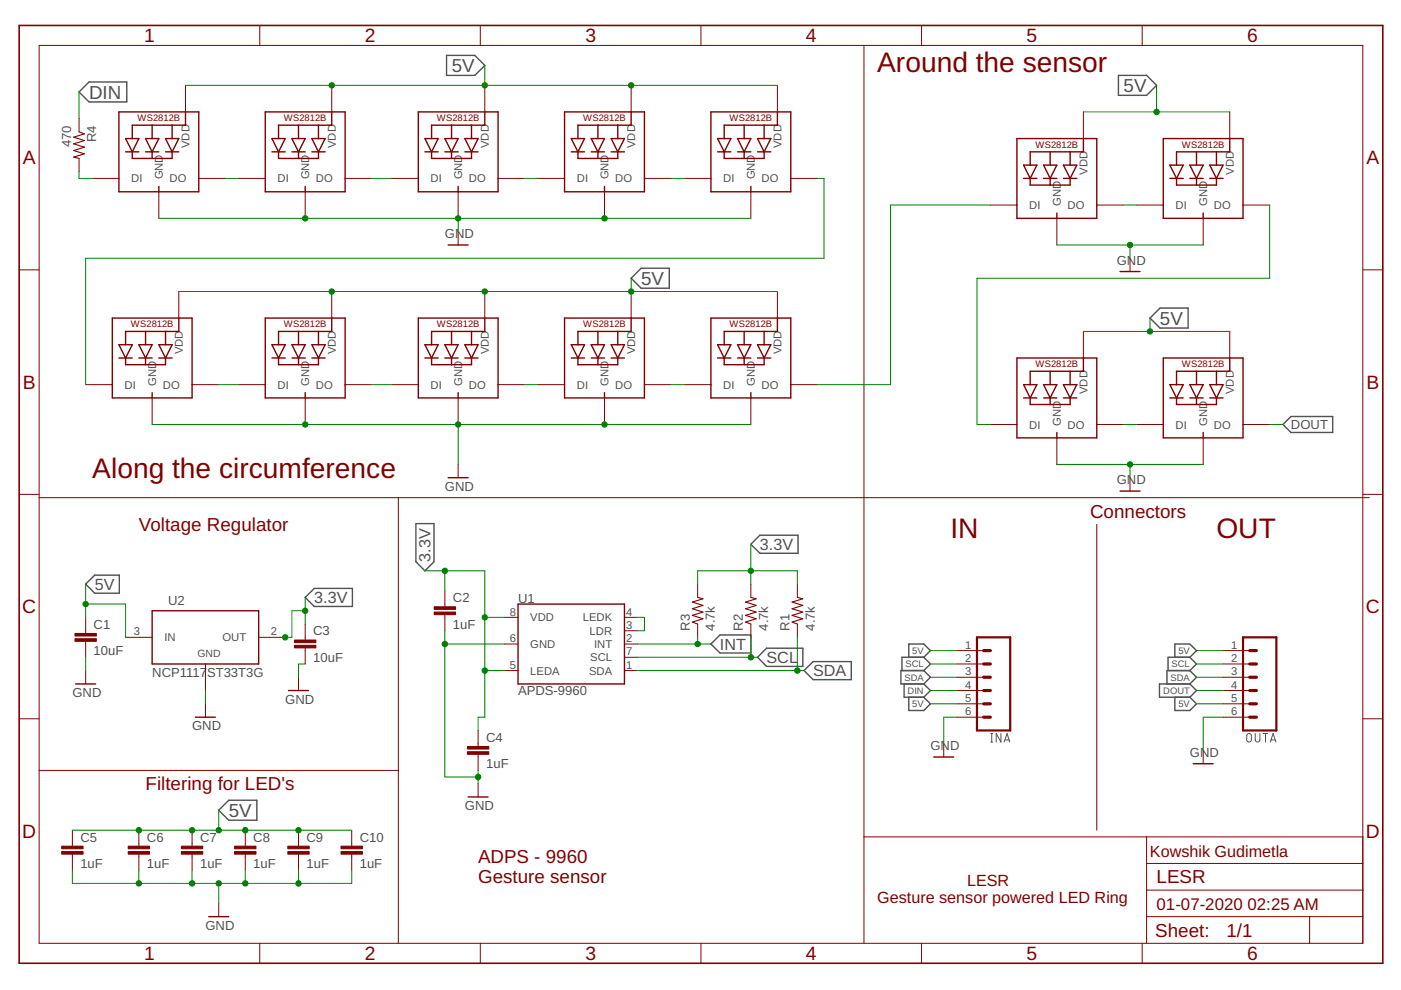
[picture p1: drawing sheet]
<svg xmlns="http://www.w3.org/2000/svg" width="297mm" height="210mm" viewBox="0 0 297 210" stroke-linecap="round" stroke-linejoin="round" font-family="sans-serif">
<path d="M210.1 157.3h.4M210.1 155.5h.4M210.3 155.5v1.8M212.2 155.5v1.8l-1-1.8v1.8M212.9 157.3l.6-1.8 .6 1.8M213.1 156.9h.9M264.4 155.7l.3-.2 .5 .2 .1 1.1a.5 .5 0 0 1-.5 .5 .5 .5 0 0 1-.5-.5zM266.1 155.5v1.3a.5 .5 0 0 0 .5 .5 .5 .5 0 0 0 .5-.5v-1.3M267.8 155.5h1M268.3 155.5v1.8M269.3 157.3l.6-1.8 .6 1.8M269.5 156.9h.9" fill="none" stroke="#505050" stroke-width=".21"/>
<g fill="none" stroke="#505050" stroke-width=".3">
<path d="M16.8 19.5l2.1-2.1h8v4.2h-8zM94.7 11.7h6l2.1 2.2-2.1 2.1h-6zM237.1 16h6l2.1 2.1-2.1 2.1h-6zM133.8 59l2.1-2.1h6v4.2h-6zM243.8 67.4l2.1-2.1h6v4.3h-6zM273.7 88.3h8.9v3.4h-8.9l-1.7-1.7zM88.2 111h3.8v8.1l-1.9 1.9-1.9-1.9zM159.2 115.4l1.9-1.9h8.1v3.8h-8.1zM18.2 123.8l1.9-1.9h5.2v3.9h-5.2zM64.7 126.7l1.9-1.9h8.1v3.8h-8.1zM150.7 136.5l2-1.9h6.5v3.9h-6.5zM162.5 137.4h7.7v3.9h-7.7l-1.9-1.9z"/>
<path d="M192.7 139.4v-2.9h3.2l1.4 1.4-1.4 1.5M195.9 139.4h-4.7v2.8M195.9 139.4l1.4 1.4-1.4 1.4M249.1 139.4v-2.9h3.2l1.4 1.4-1.4 1.5M252.3 139.4h-4.7v2.8M252.3 139.4l1.4 1.4-1.4 1.4M170.5 142.2l1.9-1.9h8.1v3.8h-8.1zM191.7 145v2.8h4.2M192.7 147.8v2.8h3.2l1.4-1.4-1.4-1.4M195.9 142.2l1.4 1.4-1.4 1.4M195.9 142.2h-4.9v2.8h4.9M195.9 145l1.4 1.4-1.4 1.4"/>
<path d="M249.1 147.8v2.8h3.2l1.4-1.4-1.4-1.4M252.3 145h-6.5v2.8h6.5M252.3 142.2h-4.9v2.8M252.3 142.2l1.4 1.4-1.4 1.4M252.3 145l1.4 1.4-1.4 1.4M46.4 171.8l2.1-2.1h6v4.2h-6z"/>
</g>
<g fill="none" stroke="#800000" stroke-width=".21">
<path d="M8.3 9.6h280.6v190.4h-280.6zM39.3 18.1v5.6M55.1 5.4v4.2M70.3 18.1v5.6M101.8 5.4v4.2M102.8 18.1v5.6M133.8 18.1v5.6M148.6 5.4v4.2M164.8 18.1v5.6M183.2 9.6v190.4M195.4 5.4v4.2M242.2 5.4v4.2"/>
<path d="M16.8 25.1v2.9M16.8 33.6v2.8M19.6 37.8h5.6M42.1 37.8h5.7M50.6 37.8h5.6M73.2 37.8h5.6M83 37.8h5.7M105.6 37.8h5.7M114.1 37.8h5.6M136.6 37.8h5.7M145.1 37.8h5.6M167.7 37.8h5.6"/>
<path d="M229.7 23.7v5.7M260.7 23.7v5.7M4.1 57.2h4.2M33.7 40.7v5.6M64.7 40.7v5.6M97.1 40.7v5.6M97.1 49.1v2.8M128.2 40.7v5.6M159.2 40.7v5.6M210 43.5h5.6M224.1 46.3v5.6M232.5 43.5h5.7"/>
<path d="M239.6 54.8v2.8M241 43.5h5.6M255.1 46.3v5.6M263.5 43.5h5.7M288.9 57.2h4.3M37.9 61.8v5.6M70.3 61.8v5.6M102.8 61.8v5.6M133.8 61.8v5.6M164.8 61.8v5.6M229.7 70.3v5.6M260.7 70.3v5.6"/>
<path d="M18.2 81.6h5.6M32.3 84.4v5.6M40.7 81.6h5.7M50.6 81.6h5.6M64.7 84.4v5.6M73.2 81.6h5.6M83 81.6h5.7M97.1 84.4v5.6M97.1 98.5v2.8M105.6 81.6h5.7M114.1 81.6h5.6M128.2 84.4v5.6"/>
<path d="M136.6 81.6h5.7M145.1 81.6h5.6M159.2 84.4v5.6M167.7 81.6h5.6M210 90h5.6M224.1 92.8v5.7M232.5 90h5.7M241 90h5.6M255.1 92.8v5.7M263.5 90h5.7M4.1 104.8h4.2M8.3 105.5h282"/>
<path d="M84.5 105.5v94.5M232.5 111.2v64.8M239.6 101.3v2.8M288.9 104.8h4.3M18.2 130.9v3.4M18.2 136v3.4M26.6 135.1h5.7M54.8 135.1h5.7M64.7 132.3v3.4M64.7 137.4v3.4M94.3 125.3v3.4M94.3 130.3v3.4"/>
<path d="M107 130.9h2.8M107 136.5h2.8M132.4 130.9h2.8M132.4 136.5h2.8M132.4 133.7h2.8M132.4 139.4h2.8M147.9 123.8v2.9M147.9 132.3v2.8M159.2 123.8v2.9M159.2 132.3v2.8M169.1 123.8v2.9M169.1 132.3v2.8"/>
<path d="M202.9 137.9h5.7M259.3 137.9h5.7M4.1 152.4h4.2M18.2 142.2v2.8M43.6 140.8v5.6M43.6 149.2v2.9M63.3 143.6v2.8M101.4 154.9v3.4M101.4 160v3.3M107 142.2h2.8M132.4 142.2h2.8M200.1 157.7v2.8"/>
<path d="M202.9 140.8h5.7M202.9 143.6h5.7M202.9 146.4h5.7M202.9 149.2h5.7M202.9 152.1h5.7M255.1 159.1v2.8M259.3 140.8h5.7M259.3 143.6h5.7M259.3 146.4h5.7M259.3 149.2h5.7M259.3 152.1h5.7M288.9 152.4h4.3"/>
<path d="M8.3 163.3h76.2M15.3 176v3.4M29.4 176v3.4M40.7 176v3.4M52 176v3.4M63.3 176v3.4M74.6 176v3.4M101.4 166.2v2.8M183.2 177.4h105.7M243.1 177.4v22.6M15.3 181.1v3.4M29.4 181.1v3.4"/>
<path d="M40.7 181.1v3.4M46.4 191.5v2.9M52 181.1v3.4M63.3 181.1v3.4M74.6 181.1v3.4M243.1 194.4h45.8M243.1 188.7h45.8M243.1 183.1h45.8M277.7 194.4v5.6M55.1 200v4.2M101.8 200v4.2M148.6 200v4.2"/>
<path d="M195.4 200v4.2M242.2 200v4.2"/>
</g>
<g fill="none" stroke="#800000" stroke-width=".3">
<path d="M25.2 23.7h16.9v17h-16.9zM26.6 29.4h2.8l-1.4 2.8zM26.6 32.2h2.8M28 32.2v1.4h8.5v-1.4M30.9 29.4h2.8l-1.4 2.8zM30.9 32.2h2.8M32.3 26.5v2.9M32.3 32.2v1.4M33.7 39.5v1.2M35.1 29.4h2.8l-1.4 2.8zM35.1 32.2h2.8M36.5 26.5v2.9"/>
<path d="M39.3 23.7v2.8h-11.3v2.9M56.2 23.7h17v17h-17zM57.7 29.4h2.8l-1.4 2.8zM57.7 32.2h2.8M59.1 32.2v1.4h8.4v-1.4M61.9 29.4h2.8l-1.4 2.8zM61.9 32.2h2.8M63.3 26.5v2.9M63.3 32.2v1.4M64.7 39.5v1.2M66.1 29.4h2.8l-1.4 2.8zM66.1 32.2h2.8"/>
<path d="M67.5 26.5v2.9M70.3 23.7v2.8h-11.2v2.9M88.7 23.7h16.9v17h-16.9zM90.1 29.4h2.8l-1.4 2.8zM90.1 32.2h2.8M91.5 32.2v1.4h8.5v-1.4M94.3 29.4h2.8l-1.4 2.8zM94.3 32.2h2.8M95.7 26.5v2.9M95.7 32.2v1.4M97.1 39.5v1.2M98.6 29.4h2.8l-1.4 2.8z"/>
<path d="M98.6 32.2h2.8M100 26.5v2.9M102.8 23.7v2.8h-11.3v2.9M119.7 23.7h16.9v17h-16.9zM121.1 29.4h2.8l-1.4 2.8zM121.1 32.2h2.8M122.5 32.2v1.4h8.5v-1.4M125.3 29.4h2.9l-1.4 2.8zM125.3 32.2h2.9M126.8 26.5v2.9M126.8 32.2v1.4M128.2 39.5v1.2"/>
<path d="M129.6 29.4h2.8l-1.4 2.8zM129.6 32.2h2.8M131 26.5v2.9M133.8 23.7v2.8h-11.3v2.9M150.7 23.7h17v17h-17zM152.1 29.4h2.9l-1.5 2.8zM152.1 32.2h2.9M153.5 32.2v1.4h8.5v-1.4M156.4 29.4h2.8l-1.4 2.8zM156.4 32.2h2.8M157.8 26.5v2.9M157.8 32.2v1.4"/>
<path d="M159.2 39.5v1.2M160.6 29.4h2.8l-1.4 2.8zM160.6 32.2h2.8M162 26.5v2.9M164.8 23.7v2.8h-11.3v2.9M215.6 29.4h16.9v16.9h-16.9zM217 35h2.8l-1.4 2.8zM217 37.8h2.8M218.4 37.8v1.4h8.5v-1.4M221.3 35h2.8l-1.4 2.8zM221.3 37.8h2.8M222.7 32.2v2.8"/>
<path d="M222.7 37.8v1.4M225.5 35h2.8l-1.4 2.8zM225.5 37.8h2.8M226.9 32.2v2.8M229.7 29.4v2.8h-11.3v2.8M246.6 29.4h16.9v16.9h-16.9zM248 35h2.9l-1.5 2.8zM248 37.8h2.9M249.4 37.8v1.4h8.5v-1.4M252.3 35h2.8l-1.4 2.8zM252.3 37.8h2.8M253.7 32.2v2.8"/>
<path d="M253.7 37.8v1.4M256.5 35h2.8l-1.4 2.8zM256.5 37.8h2.8M257.9 32.2v2.8M260.7 29.4v2.8h-11.3v2.8M95 51.9h4.3M224.1 45.2v1.1M237.5 57.6h4.2M255.1 45.2v1.1M23.8 67.4h16.9v17h-16.9zM25.2 73.1h2.8l-1.4 2.8zM25.2 75.9h2.8"/>
<path d="M26.6 75.9v1.4h8.5v-1.4M29.4 73.1h2.9l-1.4 2.8zM29.4 75.9h2.9M30.9 70.3v2.8M30.9 75.9v1.4M33.7 73.1h2.8l-1.4 2.8zM33.7 75.9h2.8M35.1 70.3v2.8M37.9 67.4v2.9h-11.3v2.8M56.2 67.4h17v17h-17zM57.7 73.1h2.8l-1.4 2.8zM57.7 75.9h2.8"/>
<path d="M59.1 75.9v1.4h8.4v-1.4M61.9 73.1h2.8l-1.4 2.8zM61.9 75.9h2.8M63.3 70.3v2.8M63.3 75.9v1.4M66.1 73.1h2.8l-1.4 2.8zM66.1 75.9h2.8M67.5 70.3v2.8M70.3 67.4v2.9h-11.2v2.8M88.7 67.4h16.9v17h-16.9zM90.1 73.1h2.8l-1.4 2.8zM90.1 75.9h2.8"/>
<path d="M91.5 75.9v1.4h8.5v-1.4M94.3 73.1h2.8l-1.4 2.8zM94.3 75.9h2.8M95.7 70.3v2.8M95.7 75.9v1.4M98.6 73.1h2.8l-1.4 2.8zM98.6 75.9h2.8M100 70.3v2.8M102.8 67.4v2.9h-11.3v2.8M119.7 67.4h16.9v17h-16.9zM121.1 73.1h2.8l-1.4 2.8zM121.1 75.9h2.8"/>
<path d="M122.5 75.9v1.4h8.5v-1.4M125.3 73.1h2.9l-1.4 2.8zM125.3 75.9h2.9M126.8 70.3v2.8M126.8 75.9v1.4M129.6 73.1h2.8l-1.4 2.8zM129.6 75.9h2.8M131 70.3v2.8M133.8 67.4v2.9h-11.3v2.8M150.7 67.4h17v17h-17zM152.1 73.1h2.9l-1.5 2.8zM152.1 75.9h2.9"/>
<path d="M153.5 75.9v1.4h8.5v-1.4M156.4 73.1h2.8l-1.4 2.8zM156.4 75.9h2.8M157.8 70.3v2.8M157.8 75.9v1.4M160.6 73.1h2.8l-1.4 2.8zM160.6 75.9h2.8M162 70.3v2.8M164.8 67.4v2.9h-11.3v2.8M215.6 75.9h16.9v16.9h-16.9zM222.7 78.7v2.9M226.9 78.7v2.9"/>
<path d="M229.7 75.9v2.8h-11.3v2.9M246.6 75.9h16.9v16.9h-16.9zM253.7 78.7v2.9M257.9 78.7v2.9M260.7 75.9v2.8h-11.3v2.9M32.3 83.2v1.2M64.7 83.2v1.2M97.1 83.2v1.2M128.2 83.2v1.2M159.2 83.2v1.2M217 84.4h2.8M217 81.6h2.8l-1.4 2.8z"/>
<path d="M218.4 84.4v1.4h8.5v-1.4M221.3 84.4h2.8M221.3 81.6h2.8l-1.4 2.8zM222.7 84.4v1.4M224.1 91.7v1.1M225.5 84.4h2.8M225.5 81.6h2.8l-1.4 2.8zM248 84.4h2.9M248 81.6h2.9l-1.5 2.8zM249.4 84.4v1.4h8.5v-1.4M252.3 84.4h2.8M252.3 81.6h2.8l-1.4 2.8z"/>
<path d="M253.7 84.4v1.4M255.1 91.7v1.1M256.5 84.4h2.8M256.5 81.6h2.8l-1.4 2.8zM95 101.3h4.3M237.5 104.1h4.2M32.3 129.5h22.5v11.3h-22.5zM109.8 128.1h22.6v16.9h-22.6zM16 145h4.3M41.4 152.1h4.3M61.2 146.4h4.2M99.3 169h4.2"/>
<path d="M198 160.5h4.2M253 161.9h4.2M44.3 194.4h4.2"/>
</g>
<path d="M4.1 5.4h289.1v198.8h-289.1z" fill="none" stroke="#800000" stroke-width=".34"/>
<g fill="#800000" stroke="#800000" stroke-width=".21">
<path d="M15.9 135.4h4.5v.6h-4.5z"/>
<path d="M15.9 134.3h4.5v.6h-4.5z"/>
<path d="M92.1 129.8h4.5v.5h-4.5z"/>
<path d="M92.1 128.7h4.5v.5h-4.5z"/>
<path d="M62.4 136.8h4.6v.6h-4.6z"/>
<path d="M62.4 135.7h4.6v.5h-4.6z"/>
<path d="M99.1 159.4h4.5v.5h-4.5z"/>
<path d="M99.1 158.3h4.5v.5h-4.5z"/>
<path d="M13.1 180.6h4.5v.5h-4.5z"/>
<path d="M13.1 179.4h4.5v.6h-4.5z"/>
<path d="M27.2 180.6h4.5v.5h-4.5z"/>
<path d="M27.2 179.4h4.5v.6h-4.5z"/>
<path d="M38.5 180.6h4.5v.5h-4.5z"/>
<path d="M38.5 179.4h4.5v.6h-4.5z"/>
<path d="M49.7 180.6h4.6v.5h-4.6z"/>
<path d="M49.7 179.4h4.6v.6h-4.6z"/>
<path d="M61 180.6h4.6v.5h-4.6z"/>
<path d="M61 179.4h4.6v.6h-4.6z"/>
<path d="M72.3 180.6h4.5v.5h-4.5z"/>
<path d="M72.3 179.4h4.5v.6h-4.5z"/>
</g>
<path d="M16.8 28l1.1 .4-2.3 .7 2.3 .7-2.3 .7 2.3 .7-2.3 .7 2.3 .7-2.3 .7 1.2 .3M147.9 126.7l1.1 .3-2.2 .7 2.2 .7-2.2 .7 2.2 .7-2.2 .7 2.2 .7-2.2 .7 1.1 .4M159.2 126.7l1.1 .3-2.2 .7 2.2 .7-2.2 .7 2.2 .7-2.2 .7 2.2 .7-2.2 .7 1.1 .4M169.1 126.7l1.1 .3-2.3 .7 2.3 .7-2.3 .7 2.3 .7-2.3 .7 2.3 .7-2.3 .7 1.2 .4" fill="none" stroke="#800000" stroke-width=".23"/>
<path d="M207.1 135.1h7.1v19.8h-7.1zM263.5 135.1h7.1v19.8h-7.1z" fill="none" stroke="#800000" stroke-width=".47"/>
<path d="M208.6 137.9h1.4M265 137.9h1.4M208.6 143.6h1.4M208.6 140.8h1.4M208.6 149.2h1.4M208.6 146.4h1.4M208.6 152.1h1.4M265 143.6h1.4M265 140.8h1.4M265 149.2h1.4M265 146.4h1.4M265 152.1h1.4" fill="none" stroke="#800000" stroke-width=".68"/>
<g fill="none" stroke="#008000" stroke-width=".21">
<path d="M16.8 19.5v5.6M39.3 18.1h125.5M102.8 13.9v4.2M245.2 18.1v5.6M16.8 36.4v1.4h2.8M47.8 37.8h2.8M78.8 37.8h4.2M111.3 37.8h2.8M142.3 37.8h2.8M173.3 37.8h1.4v17h-156.5v26.8M229.7 23.7h31M33.7 46.3h125.5"/>
<path d="M97.1 46.3v2.8M133.8 59v2.8M210 43.5h-21.2v38.1h-15.5M224.1 51.9h31M238.2 43.5h2.8M239.6 51.9v2.9M269.2 43.5v15.5h-62.1v31h2.9M37.9 61.8h126.9M229.7 70.3h31M243.8 67.4v2.9M32.3 90h126.9M46.4 81.6h4.2"/>
<path d="M78.8 81.6h4.2M97.1 90v8.5M111.3 81.6h2.8M142.3 81.6h2.8M224.1 98.5h31M238.2 90h2.8M239.6 98.5v2.8M269.2 90h2.8M159.2 115.4v8.4M18.2 123.8v7.1M18.2 139.4v2.8M18.2 128.1h8.4v7"/>
<path d="M64.7 126.7v5.6M64.7 129.5h-2.8v5.6h-1.4M90.1 121h12.7v31.1h-1.4v2.8M94.3 121v4.3M94.3 133.7v31h7.1M94.3 136.5h12.7M102.8 130.9h4.2M135.2 136.5h15.5M135.2 130.9h1.4v2.8h-1.4M135.2 139.4h25.4M147.9 123.8v-2.8h21.2v2.8M147.9 135.1v1.4"/>
<path d="M159.2 135.1v4.3M169.1 135.1v7.1M197.3 137.9h5.6M253.7 137.9h5.6M43.6 146.4v2.8M64.7 140.8h-1.4v2.8M102.8 142.2h4.2M135.2 142.2h35.3M197.3 140.8h5.6M197.3 149.2h5.6M197.3 143.6h5.6M197.3 146.4h5.6"/>
<path d="M202.9 152.1h-2.8v5.6M253.7 140.8h5.6M253.7 149.2h5.6M253.7 143.6h5.6M253.7 146.4h5.6M259.3 152.1h-4.2v7M15.3 176h59.3M46.4 171.8v4.2M101.4 163.3v2.9M15.3 184.5v2.8h59.3v-2.8M29.4 184.5v2.8M40.7 184.5v2.8"/>
<path d="M46.4 187.3v4.2M52 184.5v2.8M63.3 184.5v2.8"/>
</g>
<g fill="#008000" stroke="#008000" stroke-width=".21">
<circle cx="94.3" cy="136.5" r=".57"/>
<circle cx="101.4" cy="164.7" r=".57"/>
<circle cx="64.7" cy="90" r=".57"/>
<circle cx="97.1" cy="90" r=".57"/>
<circle cx="128.2" cy="90" r=".57"/>
<circle cx="239.6" cy="51.9" r=".57"/>
<circle cx="239.6" cy="98.5" r=".57"/>
<circle cx="64.7" cy="46.3" r=".57"/>
<circle cx="97.1" cy="46.3" r=".57"/>
<circle cx="128.2" cy="46.3" r=".57"/>
<circle cx="29.4" cy="187.3" r=".57"/>
<circle cx="40.7" cy="187.3" r=".57"/>
<circle cx="52" cy="187.3" r=".57"/>
<circle cx="63.3" cy="187.3" r=".57"/>
<circle cx="46.4" cy="187.3" r=".57"/>
<circle cx="18.2" cy="128.1" r=".57"/>
<circle cx="243.8" cy="70.3" r=".57"/>
<circle cx="245.2" cy="23.7" r=".57"/>
<circle cx="70.3" cy="18.1" r=".57"/>
<circle cx="102.8" cy="18.1" r=".57"/>
<circle cx="133.8" cy="18.1" r=".57"/>
<circle cx="70.3" cy="61.8" r=".57"/>
<circle cx="102.8" cy="61.8" r=".57"/>
<circle cx="133.8" cy="61.8" r=".57"/>
<circle cx="29.4" cy="176" r=".57"/>
<circle cx="52" cy="176" r=".57"/>
<circle cx="40.7" cy="176" r=".57"/>
<circle cx="63.3" cy="176" r=".57"/>
<circle cx="46.4" cy="176" r=".57"/>
<circle cx="64.7" cy="129.5" r=".57"/>
<circle cx="60.5" cy="135.1" r=".57"/>
<circle cx="94.3" cy="121" r=".57"/>
<circle cx="102.8" cy="130.9" r=".57"/>
<circle cx="102.8" cy="142.2" r=".57"/>
<circle cx="159.2" cy="121" r=".57"/>
<circle cx="169.1" cy="142.2" r=".57"/>
<circle cx="159.2" cy="139.4" r=".57"/>
<circle cx="147.9" cy="136.5" r=".57"/>
</g>
<g font-size="6" fill="#800000">
<text x="186" y="15.3">Around the sensor</text>
<text x="19.6" y="101.3">Along the circumference</text>
<text x="201.5" y="114">IN</text>
<text x="257.9" y="114">OUT</text>
</g>
<g font-size="4.1" fill="#800000">
<text x="30.6" y="9">1</text>
<text x="77.3" y="9">2</text>
<text x="124.1" y="9">3</text>
<text x="170.9" y="9">4</text>
<text x="217.7" y="9">5</text>
<text x="264.4" y="9">6</text>
<text x="4.8" y="34.9">A</text>
<text x="289.7" y="34.9">A</text>
<text x="4.8" y="82.5">B</text>
<text x="289.7" y="82.5">B</text>
<text x="4.7" y="130.1">C</text>
<text x="289.6" y="130.1">C</text>
<text x="4.7" y="177.6">D</text>
<text x="289.6" y="177.6">D</text>
<text x="30.6" y="203.6">1</text>
<text x="77.3" y="203.6">2</text>
<text x="124.1" y="203.6">3</text>
<text x="170.9" y="203.6">4</text>
<text x="217.7" y="203.6">5</text>
<text x="264.4" y="203.6">6</text>
</g>
<g font-size="4" fill="#505050">
<text x="95.8" y="15.3">5V</text>
<text x="18.9" y="20.9">DIN</text>
<text x="238.2" y="19.5">5V</text>
<text x="135.9" y="60.4">5V</text>
<text x="245.9" y="68.9">5V</text>
<text x="48.5" y="173.2">5V</text>
</g>
<g font-size="4" fill="#800000">
<text x="29.4" y="112.6">Voltage Regulator</text>
<text x="231.1" y="109.7">Connectors</text>
<text x="30.9" y="167.6">Filtering for LED's</text>
<text x="101.4" y="183.1">ADPS - 9960</text>
<text x="101.4" y="187.3">Gesture sensor</text>
<text x="245.2" y="187.3">LESR</text>
<text x="244.9" y="198.7">Sheet:</text>
<text x="260" y="198.6">1/1</text>
</g>
<g font-size="3.6" fill="#800000">
<text x="245.2" y="192.9">01-07-2020</text>
<text x="264.5" y="192.9">02:25 AM</text>
</g>
<g font-size="3.4" fill="#505050">
<text x="91.3" y="119.1" transform="rotate(-90 91.3 119.1)">3.3V</text>
<text x="161.1" y="116.6">3.3V</text>
<text x="20.1" y="125.1">5V</text>
<text x="66.6" y="127.9">3.3V</text>
<text x="152.6" y="137.8">INT</text>
<text x="162.5" y="140.6">SCL</text>
<text x="172.4" y="143.4">SDA</text>
</g>
<g font-size="3.4" fill="#800000">
<text x="243.8" y="181.7">Kowshik Gudimetla</text>
<text x="186" y="191.5">Gesture sensor powered LED Ring</text>
<text x="205" y="187.9">LESR</text>
</g>
<g font-size="2.8" fill="#505050">
<text x="15.1" y="31.2" transform="rotate(-90 15.1 31.2)">470</text>
<text x="20.4" y="30.1" transform="rotate(-90 20.4 30.1)">R4</text>
<text x="94.3" y="50.5">GND</text>
<text x="236.8" y="56.2">GND</text>
<text x="273.7" y="91">DOUT</text>
<text x="94.3" y="104.1">GND</text>
<text x="236.8" y="102.7">GND</text>
<text x="35.7" y="128.4">U2</text>
<text x="96" y="127.7">C2</text>
<text x="109.8" y="127.8">U1</text>
<text x="19.9" y="133.3">C1</text>
<text x="66.4" y="134.7">C3</text>
<text x="96" y="133.3">1uF</text>
<text x="146.2" y="133.7" transform="rotate(-90 146.2 133.7)">R3</text>
<text x="151.6" y="133.7" transform="rotate(-90 151.6 133.7)">4.7k</text>
<text x="157.5" y="133.7" transform="rotate(-90 157.5 133.7)">R2</text>
<text x="162.9" y="133.7" transform="rotate(-90 162.9 133.7)">4.7k</text>
<text x="167.4" y="133.7" transform="rotate(-90 167.4 133.7)">R1</text>
<text x="172.7" y="133.7" transform="rotate(-90 172.7 133.7)">4.7k</text>
<text x="19.9" y="138.9">10uF</text>
<text x="32.3" y="143.6">NCP1117</text>
<text x="43.9" y="143.6">ST33T3G</text>
<text x="66.4" y="140.4">10uF</text>
<text x="15.3" y="147.8">GND</text>
<text x="60.5" y="149.2">GND</text>
<text x="109.8" y="147.3">APDS-9960</text>
<text x="40.7" y="154.9">GND</text>
<text x="103.1" y="157.3">C4</text>
<text x="197.3" y="159.1">GND</text>
<text x="252.3" y="160.5">GND</text>
<text x="103.1" y="162.9">1uF</text>
<text x="98.6" y="171.8">GND</text>
<text x="17" y="178.4">C5</text>
<text x="31.1" y="178.4">C6</text>
<text x="42.4" y="178.4">C7</text>
<text x="53.7" y="178.4">C8</text>
<text x="65" y="178.4">C9</text>
<text x="76.3" y="178.4">C10</text>
<text x="17" y="184.1">1uF</text>
<text x="31.1" y="184.1">1uF</text>
<text x="42.4" y="184.1">1uF</text>
<text x="53.7" y="184.1">1uF</text>
<text x="65" y="184.1">1uF</text>
<text x="76.3" y="184.1">1uF</text>
<text x="43.6" y="197.2">GND</text>
</g>
<g font-size="2.4" fill="#505050">
<text x="40.2" y="31.4" transform="rotate(-90 40.2 31.4)">VDD</text>
<text x="71.2" y="31.4" transform="rotate(-90 71.2 31.4)">VDD</text>
<text x="103.6" y="31.4" transform="rotate(-90 103.6 31.4)">VDD</text>
<text x="134.7" y="31.4" transform="rotate(-90 134.7 31.4)">VDD</text>
<text x="165.7" y="31.4" transform="rotate(-90 165.7 31.4)">VDD</text>
<text x="27.8" y="38.7">DI</text>
<text x="34.5" y="38.1" transform="rotate(-90 34.5 38.1)">GND</text>
<text x="35.9" y="38.7">DO</text>
<text x="58.8" y="38.7">DI</text>
<text x="65.6" y="38.1" transform="rotate(-90 65.6 38.1)">GND</text>
<text x="67" y="38.7">DO</text>
<text x="91.3" y="38.7">DI</text>
<text x="98" y="38.1" transform="rotate(-90 98 38.1)">GND</text>
<text x="99.4" y="38.7">DO</text>
<text x="122.3" y="38.7">DI</text>
<text x="129" y="38.1" transform="rotate(-90 129 38.1)">GND</text>
<text x="130.4" y="38.7">DO</text>
<text x="153.3" y="38.7">DI</text>
<text x="160" y="38.1" transform="rotate(-90 160 38.1)">GND</text>
<text x="161.5" y="38.7">DO</text>
<text x="230.6" y="37" transform="rotate(-90 230.6 37)">VDD</text>
<text x="261.6" y="37" transform="rotate(-90 261.6 37)">VDD</text>
<text x="218.2" y="44.3">DI</text>
<text x="224.9" y="43.7" transform="rotate(-90 224.9 43.7)">GND</text>
<text x="226.3" y="44.3">DO</text>
<text x="249.2" y="44.3">DI</text>
<text x="255.9" y="43.7" transform="rotate(-90 255.9 43.7)">GND</text>
<text x="257.4" y="44.3">DO</text>
<text x="38.8" y="75.1" transform="rotate(-90 38.8 75.1)">VDD</text>
<text x="71.2" y="75.1" transform="rotate(-90 71.2 75.1)">VDD</text>
<text x="103.6" y="75.1" transform="rotate(-90 103.6 75.1)">VDD</text>
<text x="134.7" y="75.1" transform="rotate(-90 134.7 75.1)">VDD</text>
<text x="165.7" y="75.1" transform="rotate(-90 165.7 75.1)">VDD</text>
<text x="26.4" y="82.4">DI</text>
<text x="33.1" y="81.8" transform="rotate(-90 33.1 81.8)">GND</text>
<text x="34.5" y="82.4">DO</text>
<text x="58.8" y="82.4">DI</text>
<text x="65.6" y="81.8" transform="rotate(-90 65.6 81.8)">GND</text>
<text x="67" y="82.4">DO</text>
<text x="91.3" y="82.4">DI</text>
<text x="98" y="81.8" transform="rotate(-90 98 81.8)">GND</text>
<text x="99.4" y="82.4">DO</text>
<text x="122.3" y="82.4">DI</text>
<text x="129" y="81.8" transform="rotate(-90 129 81.8)">GND</text>
<text x="130.4" y="82.4">DO</text>
<text x="153.3" y="82.4">DI</text>
<text x="160" y="81.8" transform="rotate(-90 160 81.8)">GND</text>
<text x="161.5" y="82.4">DO</text>
<text x="230.6" y="83.6" transform="rotate(-90 230.6 83.6)">VDD</text>
<text x="261.6" y="83.6" transform="rotate(-90 261.6 83.6)">VDD</text>
<text x="218.2" y="90.9">DI</text>
<text x="224.9" y="90.2" transform="rotate(-90 224.9 90.2)">GND</text>
<text x="226.3" y="90.9">DO</text>
<text x="249.2" y="90.9">DI</text>
<text x="255.9" y="90.2" transform="rotate(-90 255.9 90.2)">GND</text>
<text x="257.4" y="90.9">DO</text>
<text x="108.1" y="130.5">8</text>
<text x="112.4" y="131.7">VDD</text>
<text x="123.6" y="131.7">LEDK</text>
<text x="132.8" y="130.5">4</text>
<text x="28.3" y="134.7">3</text>
<text x="34.9" y="136">IN</text>
<text x="47.2" y="136">OUT</text>
<text x="57.4" y="134.7">2</text>
<text x="108.1" y="136.1">6</text>
<text x="112.4" y="137.4">GND</text>
<text x="125" y="134.6">LDR</text>
<text x="126" y="137.4">INT</text>
<text x="132.8" y="133.3">3</text>
<text x="132.8" y="136.1">2</text>
<text x="204.6" y="137.6">1</text>
<text x="261" y="137.6">1</text>
<text x="108.1" y="141.8">5</text>
<text x="112.4" y="143">LEDA</text>
<text x="124.9" y="143">SDA</text>
<text x="125.1" y="140.2">SCL</text>
<text x="132.8" y="139">7</text>
<text x="132.8" y="141.8">1</text>
<text x="204.6" y="140.4">2</text>
<text x="204.6" y="143.2">3</text>
<text x="261" y="140.4">2</text>
<text x="261" y="143.2">3</text>
<text x="204.6" y="146">4</text>
<text x="204.6" y="148.8">5</text>
<text x="261" y="146">4</text>
<text x="261" y="148.8">5</text>
<text x="204.6" y="151.7">6</text>
<text x="261" y="151.7">6</text>
</g>
<text font-size="2.2" fill="#505050" x="41.9" y="139.4">GND</text>
<g font-size="2" fill="#800000">
<text x="29.2" y="25.7">WS2812B</text>
<text x="60.2" y="25.7">WS2812B</text>
<text x="92.6" y="25.7">WS2812B</text>
<text x="123.7" y="25.7">WS2812B</text>
<text x="154.7" y="25.7">WS2812B</text>
<text x="219.6" y="31.3">WS2812B</text>
<text x="250.6" y="31.3">WS2812B</text>
<text x="27.8" y="69.4">WS2812B</text>
<text x="60.2" y="69.4">WS2812B</text>
<text x="92.6" y="69.4">WS2812B</text>
<text x="123.7" y="69.4">WS2812B</text>
<text x="154.7" y="69.4">WS2812B</text>
<text x="219.6" y="77.9">WS2812B</text>
<text x="250.6" y="77.9">WS2812B</text>
</g>
<g font-size="2" fill="#505050">
<text x="192" y="141.5">SCL</text>
<text x="193.4" y="138.7">5V</text>
<text x="248.4" y="141.5">SCL</text>
<text x="249.8" y="138.7">5V</text>
<text x="191.8" y="144.3">SDA</text>
<text x="192.4" y="147.1">DIN</text>
<text x="193.4" y="149.9">5V</text>
<text x="246.6" y="147.1">DOUT</text>
<text x="248.2" y="144.3">SDA</text>
<text x="249.8" y="149.9">5V</text>
</g>
</svg>
